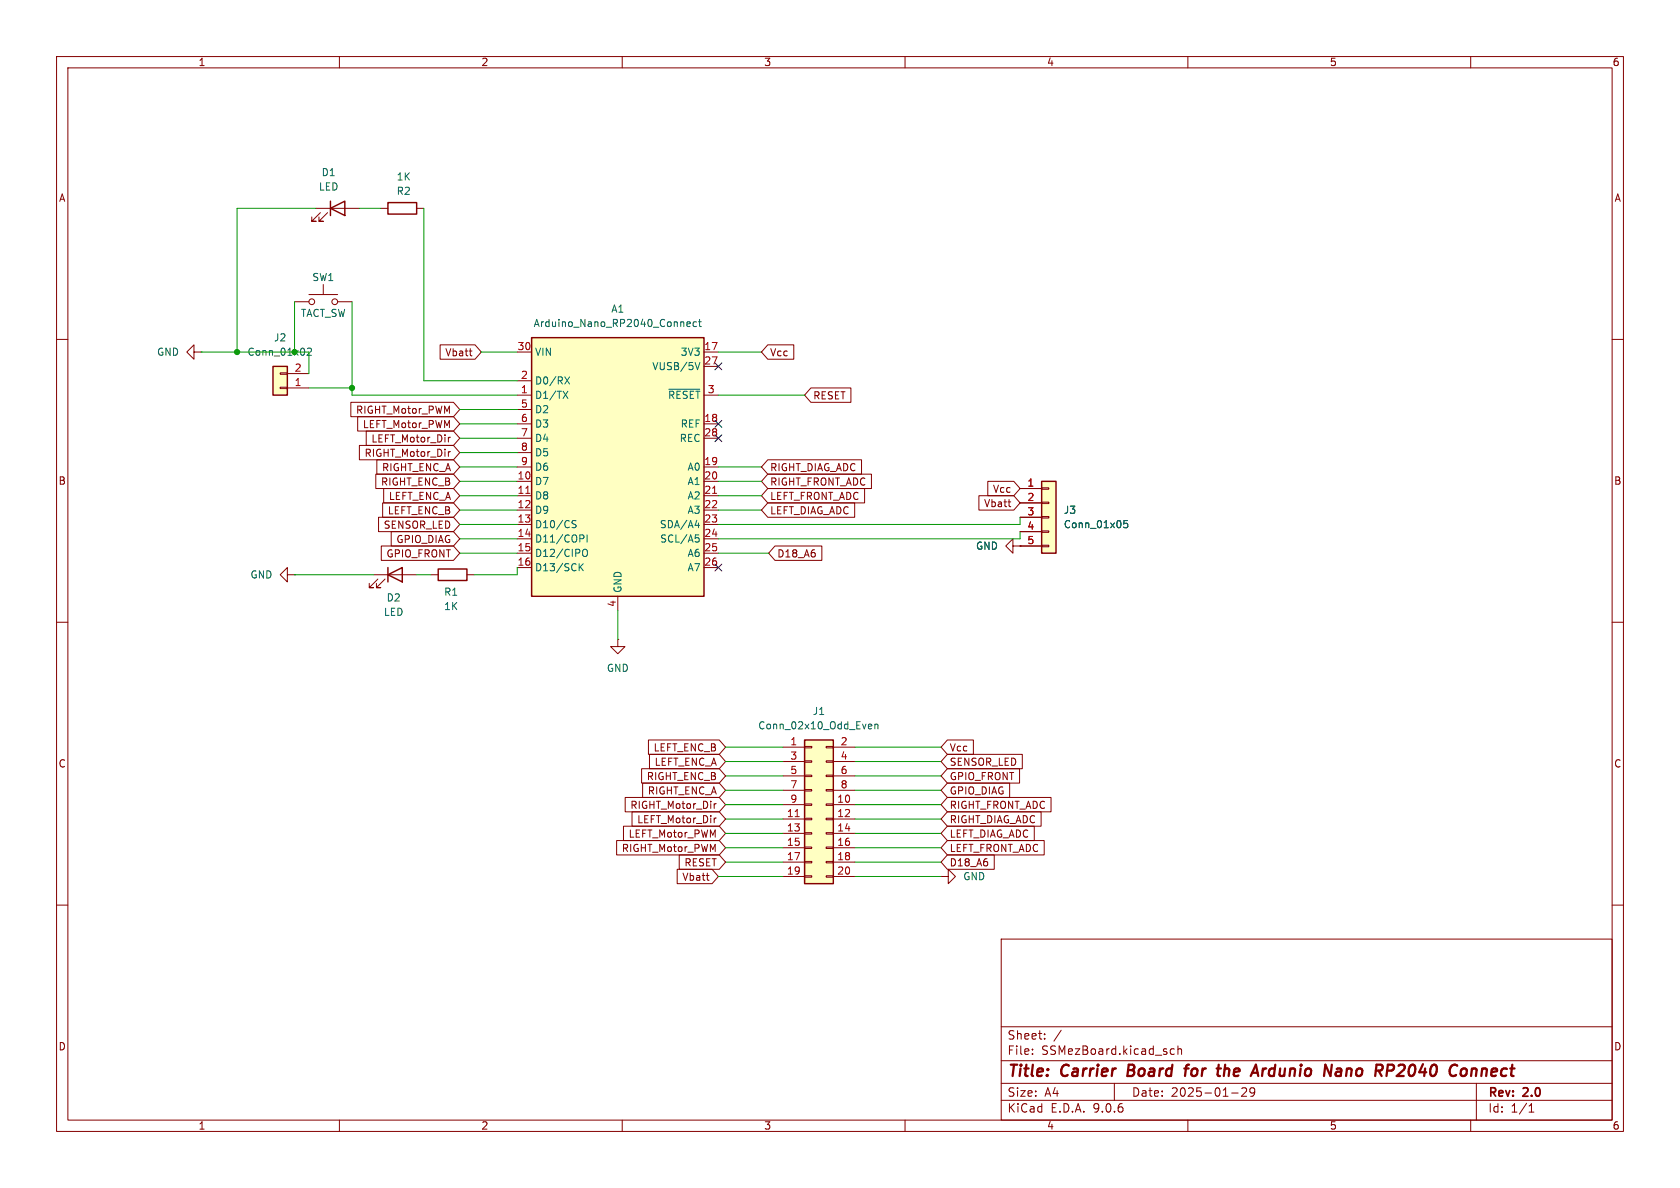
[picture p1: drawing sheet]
<svg xmlns="http://www.w3.org/2000/svg" width="297mm" height="210mm" viewBox="0 0 297 210" stroke-linecap="round" stroke-linejoin="round" font-family="sans-serif">
<g fill="none" stroke="#840000" stroke-width=".18">
<path d="M10 10h277v190h-277zM12 12h273v186h-273zM60 10v2M110 10v2M160 10v2M210 10v2M260 10v2M10 60h2M285 60h2M10 110h2M285 110h2M166.4 154.9h1.2v-1.2l1.3 1.2-1.3 1.3v-1.3"/>
<path d="M166.4 154.9h.1M10 160h2M177 166h108v32h-108zM285 160h2M60 198v2M110 198v2M160 198v2M177 194.5h108M177 191.5h108M177 187.5h108M177 181.5h108M182.5 186.3v.1"/>
<path d="M182.5 185.5v.1M184.7 183.6v.1M184.7 182.8v.1M187.6 182.1l-1.3 2M197 191.5v3M207.6 185.5l-.4-.1-.3 .3v.4l.1 .2h.6M208.2 185.5l.3-.1 .3 .1 .1 .9M208.2 184.9v1.5M210 198v2M217.7 193.2h1.2M219.5 192.4l.6-.1 .2 .1 .1 .3-.9 1.1h.9M221.8 192.9l-.3 .3h-.3l-.2-.3 .1-.5 .4-.1 .2 .1a.99 .99 0 0 1-.3 1.4h-.3"/>
<path d="M260 198v2M261 191.5v6.5M270.3 196.6h.9M270.3 195.5l.4-.4v1.5"/>
</g>
<g fill="none" stroke="#840000" stroke-width=".4">
<path d="M199.6 188.2l-.3 2h.8M209.4 188.9h.7M210.2 188.2l-.4 .1-.1 .2-.2 1.7M216.6 188.2l-.3 2M217.1 188.9l-.6 .2M223.3 188.9l-.2 1.3M223.8 188.9l-.3 .1-.3 .3M236.3 189l.2-.1 .6 .1-.1 1.2M237 190.1l-.7 .1M237.1 189.4l-.9 .1M246.1 188.2l.2 .1a.58 .58 0 0 1-.3 1M248.2 189.1l-1.3 1.1h1.3"/>
<path d="M259.2 189l.1 .3-.2 .7M260.2 189.1a.49 .49 0 0 1 .9 .1l-.2 1M260.2 188.9l-.1 1.3"/>
</g>
<path d="M94 59.7h30.5v45.7h-30.5z" fill="#ffffc2"/>
<path d="M94 59.7h30.5v45.7h-30.5z" fill="none" stroke="#840000" stroke-width=".25"/>
<g fill="none" stroke="#840000" stroke-width=".18">
<path d="M91.4 62.2h2.6M91.4 67.3h2.6M91.4 69.9h2.6M91.4 72.4h2.6M91.4 74.9h2.6M91.4 77.5h2.6M124.5 62.2h2.5M124.5 69.9h2.5M124.5 74.9h2.5M124.5 77.5h2.5M124.5 64.8h2.5M91.4 80h2.6"/>
<path d="M91.4 82.6h2.6M91.4 85.1h2.6M91.4 87.6h2.6M91.4 90.2h2.6M91.4 92.7h2.6M91.4 95.3h2.6M91.4 97.8h2.6M124.5 82.6h2.5M124.5 85.1h2.5M124.5 87.6h2.5M124.5 90.2h2.5M124.5 92.7h2.5"/>
<path d="M124.5 95.3h2.5M124.5 97.8h2.5M91.4 100.3h2.6M109.2 105.4v2.6M124.5 100.3h2.5"/>
</g>
<g fill="none" stroke="#006464" stroke-width=".18">
<path d="M121.4 57.3l.6-.1v-.3h-.4l-.2 .2 .1 .6h.5M123.1 56.9h-.3l-.3 .2 .1 .6h.5M123.5 56.9h.5M123.7 56.5v1l.3 .2M99.5 69.2l.9 1.2M99.8 66.6l.9 1.3M100.4 69.2l-.9 1.2M100.7 66.6l-.9 1.3M118.2 68.8h5.5M122.9 64.1l.4 1.2 .4-1.2M101.2 92.5l.5 .2 .1 .3-.2 .3-.5-.1M101.8 92.1l-.4-.1-.2 .1"/>
<path d="M103 94.6l.2 .2v.3l-.2 .1M103.1 97.3l.2-.2a.43 .43 0 0 1 .5 .4v.4a.43 .43 0 0 1-.3 .5 .43 .43 0 0 1-.4-.2M103.1 99.6l-.7 .8M103.8 94.6v1.2M122.9 92.9h.8M122.9 94.6h.6M123.1 95h.3l.2 .3-.1 .5h-.4M123.5 92.4v.9M102.6 100.2l.5 .7"/>
</g>
<path d="M93 87.2h.7M126 87.2h.7" fill="none" stroke="#a90000" stroke-width=".18"/>
<path d="M184.1 85.1h2.6v12.7h-2.6z" fill="#ffffc2"/>
<path d="M184.1 85.1h2.6v12.7h-2.6zM68.6 101.6l2.5-1.3v2.6zM68.6 100.3v2.6M77.5 100.6h5v2h-5z" fill="none" stroke="#840000" stroke-width=".25"/>
<g fill="none" stroke="#840000" stroke-width=".18">
<path d="M52.1 53.3h2.5M54.6 52.1h5.1M57.1 50.3v1.8M59.7 53.3h2.5M34.3 62.2v-1.2l-1.3 1.2 1.3 1.3v-1.3h1.3M35.6 62.2h.1M179.1 96.5v-1.2l-1.3 1.2 1.3 1.3v-1.3h1.2M180.3 96.5h.1M180.3 86.4h3.8M180.3 88.9h3.8M180.3 91.4h3.8M180.3 94h3.8"/>
<path d="M180.3 96.5h3.8M184.1 86.2h1.3v.3h-1.3zM184.1 88.8h1.3v.2h-1.3zM184.1 91.3h1.3v.3h-1.3zM184.1 93.9h1.3v.2h-1.3zM184.1 96.4h1.3v.2h-1.3zM50.8 101.6v-1.3l-1.3 1.3 1.3 1.3v-1.3h1.3M52.1 101.6h.1M66 101.6h7.7M66.8 102.4l-1.5 1.5h.7h-.7v-.8M68.1 102.4l-1.6 1.5h.8h-.8v-.8M76.2 101.6h1.3"/>
<path d="M82.5 101.6h1.3"/>
<circle cx="55.1" cy="53.3" r=".51"/>
<circle cx="59.2" cy="53.3" r=".51"/>
</g>
<path d="M199.3 92h-.6v.6l.1-.1 .5 .1 .1 .1-.1 .5-.2 .1-.4-.1" fill="none" stroke="#006464" stroke-width=".18"/>
<path d="M142.2 130.8h5.1v25.4h-5.1z" fill="#ffffc2"/>
<path d="M68.6 35.8h5.1v2h-5.1zM142.2 130.8h5.1v25.4h-5.1z" fill="none" stroke="#840000" stroke-width=".25"/>
<g fill="none" stroke="#840000" stroke-width=".18">
<path d="M67.3 36.8h1.3M73.7 36.8h1.2M138.4 132.1h3.8M138.4 134.6h3.8M138.4 137.2h3.8M138.4 139.7h3.8M142.2 132h1.3v.2h-1.3zM142.2 134.5h1.3v.2h-1.3zM142.2 137h1.3v.3h-1.3zM142.2 139.6h1.3v.2h-1.3zM146 132h1.3v.2h-1.3zM146 134.5h1.3v.2h-1.3z"/>
<path d="M146 137h1.3v.3h-1.3zM146 139.6h1.3v.2h-1.3zM147.3 132.1h3.8M147.3 134.6h3.8M147.3 137.2h3.8M147.3 139.7h3.8M138.4 142.2h3.8M138.4 144.8h3.8M138.4 147.3h3.8M138.4 149.9h3.8M138.4 152.4h3.8M138.4 154.9h3.8"/>
<path d="M142.2 142.1h1.3v.3h-1.3zM142.2 144.7h1.3v.2h-1.3zM142.2 147.2h1.3v.2h-1.3zM142.2 149.7h1.3v.3h-1.3zM142.2 152.3h1.3v.2h-1.3zM142.2 154.8h1.3v.3h-1.3zM146 142.1h1.3v.3h-1.3zM146 144.7h1.3v.2h-1.3zM146 147.2h1.3v.2h-1.3zM146 149.7h1.3v.3h-1.3zM146 152.3h1.3v.2h-1.3zM146 154.8h1.3v.3h-1.3z"/>
<path d="M147.3 142.2h3.8M147.3 144.8h3.8M147.3 147.3h3.8M147.3 149.9h3.8M147.3 152.4h3.8M147.3 154.9h3.8"/>
</g>
<path d="M140.6 144.4h.7" fill="none" stroke="#a90000" stroke-width=".18"/>
<path d="M153.7 128l.4 .1v.2l-.6 .1M154.1 128.8h-.4M154.7 128.1l.1-.1 .4 .1v.7M154.7 128v.8" fill="none" stroke="#006464" stroke-width=".18"/>
<path d="M48.3 64.8h2.5v5.1h-2.5z" fill="#ffffc2"/>
<path d="M58.4 36.8l2.6-1.2v2.5zM58.4 35.6v2.5M48.3 64.8h2.5v5.1h-2.5z" fill="none" stroke="#840000" stroke-width=".25"/>
<g fill="none" stroke="#840000" stroke-width=".18">
<path d="M55.9 36.8h7.6M56.6 37.6l-1.5 1.5h.8h-.8v-.7M57.9 37.6l-1.5 1.5h.7h-.7v-.7M49.5 68.5h1.3v.2h-1.3zM49.5 65.9h1.3v.3h-1.3zM50.8 68.6h3.8M50.8 66h3.8M62 71.1h18.2l1.1 1.3-1.1 1.3h-18.2zM63.2 73.7h17l1.1 1.2-1.1 1.3h-17zM63.5 78.7h16.7l1.1 1.3-1.1 1.3h-16.7zM64.7 76.2h15.5l1.1 1.3-1.1 1.2h-15.5zM77.8 61h6.2l1.1 1.2-1.1 1.3h-6.2z"/>
<path d="M79.3 77.3v.8M79.3 79.8v.9M79.6 79.8l-.3 .3M79.6 77.3l-.3 .2M83 62.1h.4M83.3 62.9h.1M135.7 61h4.6v2.5h-4.6l-1.1-1.3zM143.4 68.6h7v2.5h-7l-1.2-1.2zM66.4 83.8h13.8l1.1 1.3-1.1 1.3h-13.8zM66.6 81.3h13.6l1.1 1.3-1.1 1.2h-13.6zM66.9 91.4h13.3l1.1 1.3-1.1 1.3h-13.3zM67.4 96.5h12.8l1.1 1.3-1.1 1.3h-12.8z"/>
<path d="M67.6 88.9h12.6l1.1 1.3-1.1 1.2h-12.6zM67.8 86.4h12.4l1.1 1.2-1.1 1.3h-12.4zM69.2 94h11l1.1 1.3-1.1 1.2h-11zM135.7 83.8h18.4v2.6h-18.4l-1.1-1.3zM135.7 81.3h16.6v2.5h-16.6l-1.1-1.2zM135.7 88.9h15.4v2.5h-15.4l-1.1-1.2zM135.7 86.4h17.1v2.5h-17.1l-1.1-1.3zM137 96.5h8.3v2.6h-8.3l-1.1-1.3zM173.1 87.6h6.1l1.1 1.3-1.1 1.3h-6.1zM174.6 85.1h4.6l1.1 1.3-1.1 1.2h-4.6zM178.2 88.7h.5M178.6 89.6h.1"/>
<path d="M180.3 96.5h.1M180.3 86.4h3.8M180.3 88.9h3.8M180.3 91.4h3.8M180.3 94h3.8M180.3 96.5h3.8M109.2 113v1.3h1.3l-1.3 1.3-1.3-1.3h1.3M109.2 113h.1M113.4 135.9h13.8l1.1 1.3-1.1 1.2h-13.8zM113.6 138.4h13.6l1.1 1.3-1.1 1.3h-13.6zM114.6 130.8h12.6l1.1 1.3-1.1 1.3h-12.6zM114.8 133.3h12.4l1.1 1.3-1.1 1.3h-12.4z"/>
<path d="M167.5 133.3h13.2v2.6h-13.2l-1.1-1.3zM167.5 135.9h12.7v2.5h-12.7l-1.1-1.2zM167.5 138.4h11v2.6h-11l-1.1-1.3zM167.5 130.8h4.6v2.6h-4.6l-1.1-1.3zM109 148.6h18.2l1.1 1.3-1.1 1.2h-18.2zM110.2 146h17l1.1 1.3-1.1 1.3h-17zM110.5 141h16.7l1.1 1.2-1.1 1.3h-16.7zM111.7 143.5h15.5l1.1 1.3-1.1 1.3h-15.5zM119.7 153.7h6.2l1.1 1.2-1.1 1.3h-6.2zM120.1 151.1h7.1l1.1 1.3-1.1 1.3h-7.1zM124.9 154.8h.4M125.2 155.6h.1"/>
<path d="M126.3 142.1v.8M126.3 144.6v.9M126.6 144.6l-.3 .2M126.6 142.1l-.3 .2M167.5 143.5h16.6v2.6h-16.6l-1.1-1.3zM167.5 148.6h17.1v2.5h-17.1l-1.1-1.2zM167.5 141h18.3v2.5h-18.3l-1.1-1.3zM167.5 146h15.3v2.6h-15.3l-1.1-1.3zM167.5 151.1h8.3v2.6h-8.3l-1.1-1.3z"/>
</g>
<path d="M54.3 61.7l.5-.2 .3 .4-.8 .9h.8M199.3 92h-.6v.6l.1-.1 .5 .1 .1 .1-.1 .5-.2 .1-.4-.1" fill="none" stroke="#006464" stroke-width=".18"/>
<g fill="none" stroke="#009600" stroke-width=".18">
<path d="M55.9 36.8h-14v25.4M63.5 36.8h3.8M74.9 36.8v30.5h16.5M52.1 53.3v8.9M62.2 53.3v16.6h29.2M35.6 62.2h19v3.8M54.6 68.6h7.6M81.3 74.9h10.1M81.3 77.5h10.1M81.3 72.4h10.1M85.1 62.2h6.3M127 62.2h7.6"/>
<path d="M127 69.9h15.2M81.3 82.6h10.1M81.3 80h10.1M81.3 97.8h10.1M81.3 90.2h10.1M81.3 87.6h10.1M81.3 95.3h10.1M81.3 92.7h10.1M81.3 85.1h10.1M127 82.6h7.6M127 97.8h8.9M127 90.2h7.6"/>
<path d="M127 87.6h7.6M127 85.1h7.6M180.3 94v1.3h-53.3M180.3 91.4v1.3h-53.3M52.1 101.6h13.9M73.7 101.6h2.5M91.4 100.3v1.3h-7.6M109.2 108v5M128.3 134.6h10.1M128.3 137.2h10.1M128.3 139.7h10.1M128.3 132.1h10.1"/>
<path d="M151.1 134.6h15.3M151.1 137.2h15.3M151.1 139.7h15.3M151.1 132.1h15.3M127 154.9h11.4M128.3 142.2h10.1M128.3 149.9h10.1M128.3 144.8h10.1M128.3 147.3h10.1M128.3 152.4h10.1M151.1 142.2h15.3M151.1 154.9h15.3"/>
<path d="M151.1 149.9h15.3M151.1 144.8h15.3M151.1 147.3h15.3M151.1 152.4h15.3"/>
</g>
<path d="M126.4 64.2l1.2 1.2M126.4 74.3l1.2 1.2M126.4 76.9l1.2 1.2M127.6 64.2l-1.2 1.2M127.6 74.3l-1.2 1.2M127.6 76.9l-1.2 1.2M126.4 99.7l1.2 1.2M127.6 99.7l-1.2 1.2" fill="none" stroke="#000084" stroke-width=".18"/>
<g fill="#009600" stroke="#009600" stroke-width=".18">
<circle cx="41.9" cy="62.2" r=".46"/>
<circle cx="62.2" cy="68.6" r=".46"/>
</g>
<g font-size="2.8" fill="#840000">
<text x="178" y="190.9">Title:</text>
<text x="187.7" y="190.9">Carrier</text>
<text x="200.2" y="190.9">Board</text>
<text x="211.2" y="190.9">for</text>
<text x="217.7" y="190.9">the</text>
<text x="224.7" y="190.9">Ardunio</text>
<text x="238.1" y="190.9">Nano</text>
<text x="248" y="190.9">RP2040</text>
<text x="261.9" y="190.9">Connect</text>
</g>
<g font-size="2.1" fill="#840000">
<text x="178" y="184">Sheet:</text>
<text x="178" y="186.7">File:</text>
<text x="184.1" y="186.7">SSMezBoard.kicad_sch</text>
<text x="178" y="196.9">KiCad</text>
<text x="178" y="194.1">Size:</text>
<text x="184.7" y="194.1">A4</text>
<text x="185.7" y="196.9">E.D.A.</text>
<text x="193.3" y="196.9">9.0.6</text>
<text x="200" y="194.1">Date:</text>
<text x="207" y="194.1">2025-01-29</text>
<text x="263" y="194.3">Rev:</text>
<text x="263" y="196.9">Id:</text>
<text x="267.1" y="196.9">1/1</text>
<text x="269.4" y="194.3">2.0</text>
</g>
<g font-size="1.8" fill="#840000">
<text x="35" y="11.9">1</text>
<text x="85" y="11.9">2</text>
<text x="135" y="11.9">3</text>
<text x="185" y="11.9">4</text>
<text x="235" y="11.9">5</text>
<text x="285" y="11.9">6</text>
<text x="10.3" y="35.9">A</text>
<text x="285.3" y="35.9">A</text>
<text x="78.6" y="63.2">Vbatt</text>
<text x="136" y="63.2">Vcc</text>
<text x="143.7" y="70.8">RESET</text>
<text x="62.8" y="73.3">RIGHT_Motor_PWM</text>
<text x="64" y="75.9">LEFT_Motor_PWM</text>
<text x="64.3" y="81">RIGHT_Motor_Dir</text>
<text x="65.6" y="78.4">LEFT_Motor_Dir</text>
<text x="67.4" y="83.5">RIGHT_ENC_A</text>
<text x="136" y="83.5">RIGHT_DIAG_ADC</text>
<text x="10.3" y="85.9">B</text>
<text x="67.3" y="86">RIGHT_ENC_B</text>
<text x="68.6" y="88.6">LEFT_ENC_A</text>
<text x="136" y="86">RIGHT_FRONT_ADC</text>
<text x="136" y="88.6">LEFT_FRONT_ADC</text>
<text x="173.9" y="89.9">Vbatt</text>
<text x="175.4" y="87.3">Vcc</text>
<text x="285.3" y="85.9">B</text>
<text x="67.7" y="93.7">SENSOR_LED</text>
<text x="68.5" y="91.1">LEFT_ENC_B</text>
<text x="136" y="91.1">LEFT_DIAG_ADC</text>
<text x="68.2" y="98.7">GPIO_FRONT</text>
<text x="70" y="96.2">GPIO_DIAG</text>
<text x="137.3" y="98.7">D18_A6</text>
<text x="10.3" y="135.9">C</text>
<text x="115.5" y="133">LEFT_ENC_B</text>
<text x="115.6" y="135.6">LEFT_ENC_A</text>
<text x="167.8" y="135.6">SENSOR_LED</text>
<text x="167.8" y="133">Vcc</text>
<text x="285.3" y="135.9">C</text>
<text x="111.3" y="143.2">RIGHT_Motor_Dir</text>
<text x="114.2" y="138.1">RIGHT_ENC_B</text>
<text x="114.4" y="140.7">RIGHT_ENC_A</text>
<text x="167.8" y="143.2">RIGHT_FRONT_ADC</text>
<text x="167.8" y="138.1">GPIO_FRONT</text>
<text x="167.8" y="140.7">GPIO_DIAG</text>
<text x="111" y="148.3">LEFT_Motor_PWM</text>
<text x="112.5" y="145.7">LEFT_Motor_Dir</text>
<text x="167.8" y="145.7">RIGHT_DIAG_ADC</text>
<text x="167.8" y="148.3">LEFT_DIAG_ADC</text>
<text x="109.8" y="150.8">RIGHT_Motor_PWM</text>
<text x="120.5" y="155.9">Vbatt</text>
<text x="120.9" y="153.4">RESET</text>
<text x="167.8" y="150.8">LEFT_FRONT_ADC</text>
<text x="167.8" y="153.4">D18_A6</text>
<text x="10.3" y="185.9">D</text>
<text x="285.3" y="185.9">D</text>
<text x="35" y="199.9">1</text>
<text x="85" y="199.9">2</text>
<text x="135" y="199.9">3</text>
<text x="185" y="199.9">4</text>
<text x="235" y="199.9">5</text>
<text x="285" y="199.9">6</text>
</g>
<g font-size="1.8" fill="#006464">
<text x="56.3" y="33.9">LED</text>
<text x="56.8" y="31.3">D1</text>
<text x="70" y="34.6">R2</text>
<text x="70" y="32.1">1K</text>
<text x="55.1" y="49.9">SW1</text>
<text x="53.1" y="56.2">TACT_SW</text>
<text x="94.2" y="58">Arduino_Nano_RP2040_Connect</text>
<text x="108" y="55.5">A1</text>
<text x="27.7" y="63.1">GND</text>
<text x="48.3" y="60.6">J2</text>
<text x="94.5" y="63.1">VIN</text>
<text x="115.2" y="65.6">VUSB/5V</text>
<text x="120.2" y="63.1">3V3</text>
<text x="94.5" y="68.2">D0/RX</text>
<text x="94.5" y="70.7">D1/TX</text>
<text x="118" y="70.7">~{RESET}</text>
<text x="94.5" y="73.3">D2</text>
<text x="94.5" y="75.8">D3</text>
<text x="120.2" y="75.8">REF</text>
<text x="94.5" y="78.3">D4</text>
<text x="94.5" y="80.9">D5</text>
<text x="94.5" y="83.4">D6</text>
<text x="120.1" y="78.3">REC</text>
<text x="121.5" y="83.4">A0</text>
<text x="94.5" y="86">D7</text>
<text x="94.5" y="88.5">D8</text>
<text x="121.5" y="86">A1</text>
<text x="121.5" y="88.5">A2</text>
<text x="94.5" y="91">D9</text>
<text x="94.5" y="93.6">D10/CS</text>
<text x="116.6" y="93.6">SDA/A4</text>
<text x="121.5" y="91">A3</text>
<text x="188" y="91">J3</text>
<text x="188" y="93.6">Conn_01x05</text>
<text x="94.5" y="96.1">D11/COPI</text>
<text x="94.5" y="98.7">D12/CIPO</text>
<text x="94.5" y="101.2">D13/SCK</text>
<text x="116.6" y="96.1">SCL/A5</text>
<text x="121.5" y="98.7">A6</text>
<text x="121.5" y="101.2">A7</text>
<text x="172.4" y="97.4">GND</text>
<text x="44.2" y="102.5">GND</text>
<text x="68.3" y="106.5">D2</text>
<text x="78.4" y="105.5">R1</text>
<text x="110.1" y="104.9" transform="rotate(-90 110.1 104.9)">GND</text>
<text x="67.8" y="109.1">LED</text>
<text x="78.4" y="108.1">1K</text>
<text x="107.2" y="119">GND</text>
<text x="133.9" y="129.1">Conn_02x10_Odd_Even</text>
<text x="143.6" y="126.6">J1</text>
<text x="170.2" y="155.8">GND</text>
</g>
<text font-size="1.8" fill="#009600" x="43.7" y="63.1">Conn_01x02</text>
<g font-size="1.8" fill="#a90000">
<text x="52" y="65.8">2</text>
<text x="91.4" y="62">30</text>
<text x="124.4" y="62">17</text>
<text x="124.4" y="64.5">27</text>
<text x="52" y="68.3">1</text>
<text x="92" y="67.1">2</text>
<text x="92" y="69.6">1</text>
<text x="125" y="69.6">3</text>
<text x="92" y="72.1">5</text>
<text x="92" y="74.7">6</text>
<text x="92" y="77.2">7</text>
<text x="124.4" y="74.7">18</text>
<text x="124.4" y="77.2">28</text>
<text x="92" y="79.8">8</text>
<text x="92" y="82.3">9</text>
<text x="124.4" y="82.3">19</text>
<text x="91.4" y="84.8">10</text>
<text x="91.4" y="87.4">11</text>
<text x="91.4" y="89.9">12</text>
<text x="124.4" y="84.8">20</text>
<text x="124.4" y="87.4">21</text>
<text x="124.4" y="89.9">22</text>
<text x="181.5" y="86.1">1</text>
<text x="181.5" y="88.6">2</text>
<text x="91.4" y="92.5">13</text>
<text x="91.4" y="95">14</text>
<text x="124.4" y="92.5">23</text>
<text x="124.4" y="95">24</text>
<text x="181.5" y="91.2">3</text>
<text x="181.5" y="93.7">4</text>
<text x="91.4" y="97.5">15</text>
<text x="91.4" y="100.1">16</text>
<text x="124.4" y="97.5">25</text>
<text x="124.4" y="100.1">26</text>
<text x="181.5" y="96.3">5</text>
<text x="109" y="107.4" transform="rotate(-90 109 107.4)">4</text>
<text x="139.6" y="131.8">1</text>
<text x="148.5" y="131.8">2</text>
<text x="139.6" y="134.4">3</text>
<text x="139.6" y="136.9">5</text>
<text x="148.5" y="134.4">4</text>
<text x="148.5" y="136.9">6</text>
<text x="139.6" y="139.4">7</text>
<text x="139.6" y="142">9</text>
<text x="147.9" y="142">10</text>
<text x="148.5" y="139.4">8</text>
<text x="139" y="144.5">11</text>
<text x="139" y="147.1">13</text>
<text x="139" y="149.6">15</text>
<text x="147.9" y="144.5">12</text>
<text x="147.9" y="147.1">14</text>
<text x="147.9" y="149.6">16</text>
<text x="139" y="152.1">17</text>
<text x="139" y="154.7">19</text>
<text x="147.9" y="152.1">18</text>
<text x="147.9" y="154.7">20</text>
</g>
</svg>
